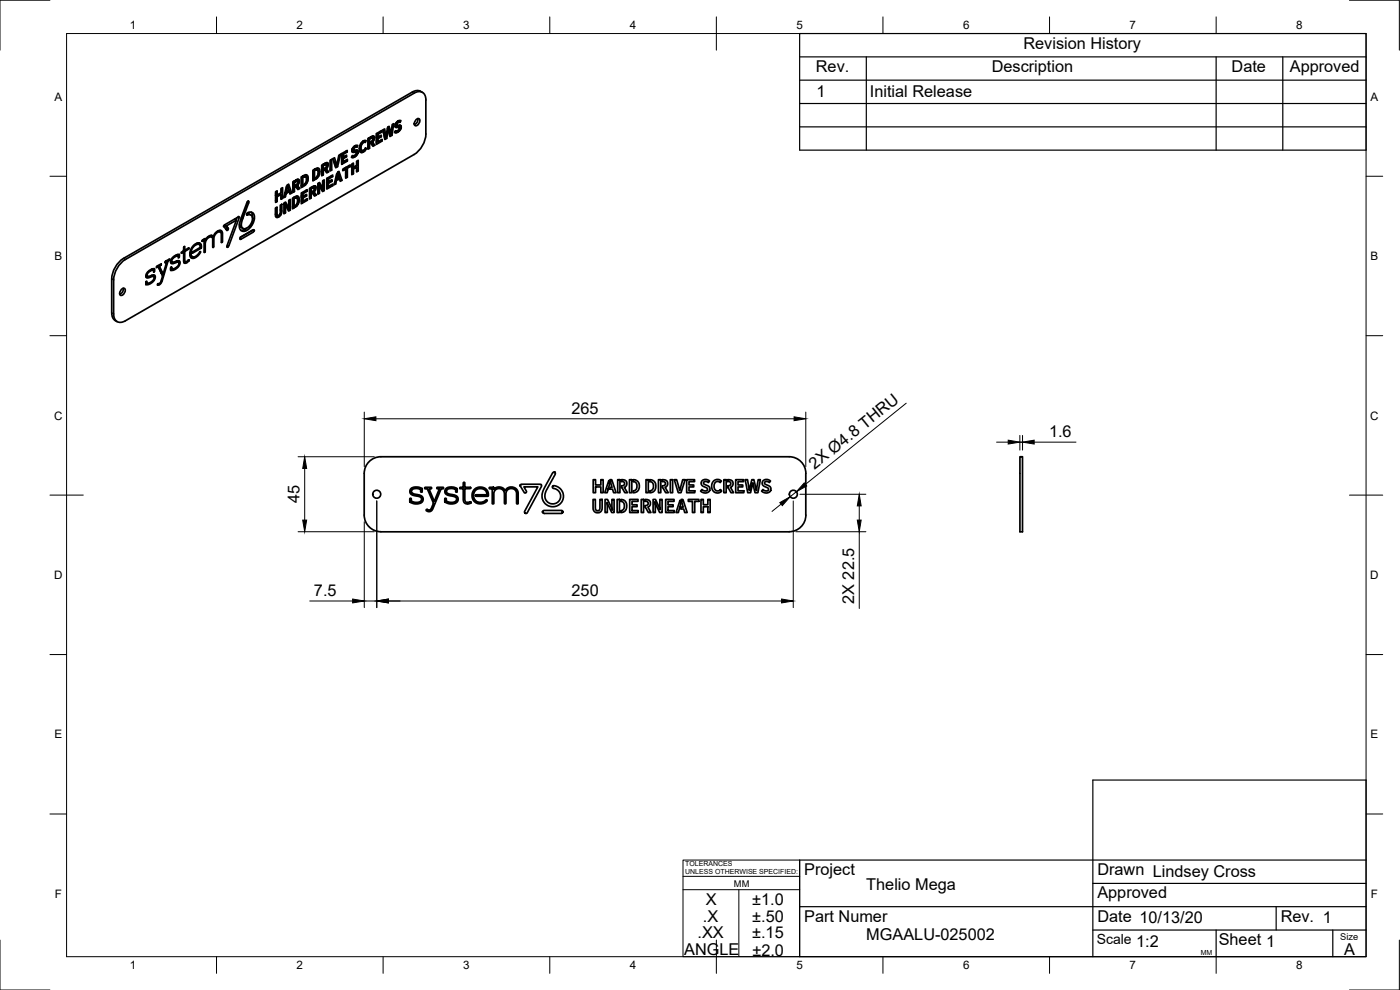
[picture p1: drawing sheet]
<svg xmlns="http://www.w3.org/2000/svg" width="420mm" height="297mm" viewBox="0 0 420 297" stroke-linecap="round" stroke-linejoin="round" font-family="sans-serif">
<!-- layer: Visible -->
<g fill="none" stroke="#000" stroke-width=".51">
<path d="M114.2 39.4l.4 .2M115 38.9l.2 1.3M115.1 39.8l.6 .4M116.1 39.4l.3 .2M116.4 38.1l.1 .7-.2-.1 .3 .1M116.4 39.6l-.3 1.9-.6 .4-.6-2.9 .5-.3 .4 2.4M116.4 39.6l.2-.8 .4 2.2 .6-.4 .6-3.5-.5 .3-.4 2.8-.5-2.3-.4 .2-.6 3M116.6 39l.5 .3M116.8 39.9l.5 .3M118.5 39.6l.4 .2M118.6 37.9h.7M118.6 38.1l.3 .2"/>
<path d="M118.7 37.2l.3 .2M118.8 36.9l.3 .2M118.9 39.3l.5 .4M118.9 36.8l.8-.6h.6l-.2 .5-.8 .2-.3 .6 1.2 .1 .2 .6-.7 1.2-1 .4h-.3l.3-.6 .8-.1 .4-.6-.1-.2h-.9l-.3-.3v-.5zM118.9 39.3l-.3 .2M119.1 37.6l-.5-.3 .5 .3M119.1 37.9l.7 .4M119.1 36.6l.4 .2M119.3 36.4l.5 .3M119.5 39.1l.3 .2M119.5 36.4l.6 .3M119.6 36.2l-.2 .2"/>
<path d="M119.8 38.2l.6 .3M119.8 37.6v.6M119.8 38.8l.3 .2M119.8 37.8l.6 .3M119.9 37.6l.5 .2M120.1 37.6l.1 .1M123.7 27.7l-86.6 49.8a7.8 7.8 0 0 0-3.6 6.2l.1 10.8a2.38 2.38 0 0 0 1.5 2M123.7 27.6l1.1-.4a2.22 2.22 0 0 1 2 .5M124.9 35.9a.61 .61 0 0 1 1-.1 1.47 1.47 0 0 1-1.3 1.9l-.2-.9zM125.4 35.6a1.71 1.71 0 0 1-1 1.8M127.8 30v10.2M127.8 30a2.16 2.16 0 0 0-1-2.3 2.16 2.16 0 0 0-2.5 .3l-86.7 49.9"/>
<path d="M82.7 57.5l.5-.3v1.3l1.1-.6v-1.3l.5-.3v3.2l-.5 .3v-1.4l-1.1 .6v1.5l-.5 .2zM82.7 58.7l.5 .3M82.7 58.3l.5 .2M83.1 58.4l-.4 .3M83.9 58.1l.4 .3M84.2 57.9v.4M84.3 59.2l.5 .3M85.3 58.8l.4 .2M85.5 57.8l.4 .2-.4-.2M85.9 56.4l.3 .2M86 55.8l.2 .8-.5 2.4-.5 .3zM86.2 55.5l.4-.2 .9 2.6-.5 .3-.2-.7-.6 .4 .1-.6 .4-.2z"/>
<path d="M86.3 55.5l.5 2.2M86.4 57.3l.4 .2M87 57.6l.5 .3M87.8 59.5l.5-.3v3.2l-.5 .3zM87.9 54.5l.5-.2v3.2l-.5 .2zM87.9 57.2l.5 .3M88.5 59l1-.1 .3 .8-.3 1.6-1 .9v-.4l.6-.6 .2-.8-.1-.8-.2-.2-.5 .1zM88.5 59.1l.6 .3M88.6 54.1l.7-.3 .5 .3v.7l-.5 .8 .6 1-.5 .3-.6-.9-.2 .1v-.5l.6-.5 .1-.6-.1-.2-.6 .3zM88.6 54.4l.2 .1M88.6 55.9l.2 .1M88.9 55.5l.5 .7-.3 .2"/>
<path d="M88.9 55.4l.4 .2M89.1 58.8l.1 .9M89.2 59.5l.6 .4M89.3 53.8l-.1 .6-.5-.3 .5 .2M89.3 54l.5 .4M89.3 54.8l.4 .2M89.4 56.2l.5 .4M89.5 53.8l.2 .2M90.4 53.1l.5-.3v3.2l-.5 .3zM90.4 55.7l.5 .3M90.4 57.9l1.8-1v.5l-1.3 .7v.8l1.1-.6v.5l-1.1 .6v1l1.3-.8v.5l-1.8 1zM90.4 59.1l.5 .3"/>
<path d="M90.4 58.7l.5 .2M90.5 57.9l.4 .2M90.8 58.9l-.4 .2M91.2 52.6l.9-.1 .4 .7-.4 1.7-.9 1v-.5l.6-.6 .2-.7-.1-.8-.2-.3-.5 .1zM91.2 52.7h.1M91.2 52.7l.6 .4M91.4 55.3l.3 .1M91.6 58.6l.4 .2M91.8 54.7l.3 .2M91.8 57.1l.4 .3M91.8 52.4l.1 .9M91.8 59.8l.4 .3"/>
<path d="M91.9 53.2l.6 .3M92 54l.4 .2M92.9 56.5l.5-.3v3.2l-.5 .3zM92.9 59.1l.5 .3M93.7 56.1l.6-.3 .5 .2v.8l-.5 .8 .7 .9-.6 .4-.7-.9v-.4l.5-.5 .1-.7-.6 .1zM93.7 57.9h.1M93.9 57.5l.5 .7-.3 .2M93.9 51.1l.5-.3v3.2l-.5 .3zM93.9 53.7l.5 .3M94 57.4l.3 .2M94.3 55.8l-.1 .5-.5-.3M94.3 56l.5 .3"/>
<path d="M94.3 56.8l.4 .2M94.4 58.2l.6 .3M94.4 55.8l.4 .1M94.7 50.6l.9-.1 .4 1-.4 1.4-.9 .9v-.4l.5-.6 .3-.9-.2-.8h-.6zM94.7 50.7h.1M94.7 50.7l.5 .3M94.9 53.2l.3 .2M95.3 50.4l.1 .9M95.3 52.7l.3 .2M95.4 55.1l.5-.3 1 1.9-.1-2.5 .5-.2v3.2l-.5 .3-1-2 .1 2.5-.5 .3zM95.4 55.3l.4 .2-.4-.2M95.4 57.7l.5 .3"/>
<path d="M95.4 51.1l.6 .4M95.5 52l.4 .2M95.6 54.9l.7 1.5 .6 .3M96.1 55.8l.5 .3M96.5 49.6l.5-.3v3.2l-.5 .3zM96.5 52.2l.5 .3M96.8 56.6l-.3 .4M96.8 56.8l.5 .4M97.3 49.1l.7-.3 .5 .3-.1 .8-.5 .7 .7 1-.5 .3-.6-.9-.2 .1v-.5l.6-.4 .1-.7-.7 .1zM97.3 49.4l.1 .1M97.3 50.9l.2 .1M97.5 50.5l.5 .8-.3 .1"/>
<path d="M97.6 50.4l.3 .2M97.9 48.8v.6l-.5-.3M97.9 49.1l.6 .3M98 49.9l.3 .2M98 51.3l.6 .3M98.1 53.5l1.7-1v.5l-1.2 .7v.9l1.1-.7v.5l-1.1 .6v1l1.3-.8v.5l-1.8 1zM98.1 55.7l.5 .3M98.1 54.7l.5 .3M98.1 54.3l.5 .3M98.1 48.8l.3 .2M98.1 53.5l.5 .2M98.4 54.5l-.3 .2"/>
<path d="M98.4 55.9l-.3 .2M99.1 48.1l.4-.3v3.2l-.4 .3zM99.1 50.7l.4 .3M99.2 54.2l.5 .2M99.4 52.8l.4 .2M99.5 55.4l.4 .3M99.9 47.6l.5-.3 .6 2.3 .7-3 .5-.3-.9 3.7-.5 .3zM100 47.6l.5 1.7 .5 .3M100.4 55l.4 .2M100.8 49.7l-.2 .1M100.8 49.7l.5 .3M100.8 49.5v.2"/>
<path d="M101 52.5l.3 .2M101.1 52l.2 .7-.5 2.5-.5 .3zM101.3 51.6l.4-.2 .9 2.7-.5 .3-.2-.7-.6 .3 .1-.5 .4-.2zM101.3 51.6l.7 2.3M101.4 52h.1M101.5 53.4l.4 .3M102.1 53.8l.5 .3M102.5 46.1l1.7-1v.5l-1.2 .7v.8l1-.5v.4l-1 .6v.9l1.2-.7v.5l-1.7 1zM102.5 48.3l.5 .2M102.5 47.3l.5 .3M102.5 46.8l.5 .3M102.6 46.1l.4 .2"/>
<path d="M102.9 50.8l2.2-1.3v.5l-.9 .4v2.8l-.5 .3v-2.8l-.8 .5zM102.9 47l-.4 .2M102.9 48.5l-.4 .2M103.3 50.5l.4 .2M103.6 46.8l.4 .2M103.7 50.3v.4M103.7 52.9l.5 .3M103.8 45.4l.4 .2M103.8 50.2l.4 .2M103.8 48.1l.4 .2M104.7 49.7l.4 .3M105.5 47.1l.4 .2"/>
<path d="M105.6 49.2l.5-.3v1.3l.9-.5v-1.3l.5-.3v3.2l-.5 .3v-1.4l-.9 .5v1.4l-.5 .3zM105.6 50.4l.5 .3M105.6 49.9l.5 .3M105.6 51.8l.5 .3M105.6 45.4h.7M105.7 44.8l.4 .2-.4-.2M105.7 45.6l.2 .1M105.7 44.6l.4 .3M105.9 44.4l.3 .1M105.9 46.8l.6 .3M105.9 50.1l-.3 .2M106 46.7l-.4 .2"/>
<path d="M106 44.2l.7-.5h.7l-.3 .5-.9 .3-.1 .4 1.2 .2 .2 .6-.8 1.2-1 .4-.2-.1 .2-.5 .7-.1 .6-.6-.2-.3-1.1-.1-.1-.6zM106.1 45.3l.6 .4M106.2 44l.3 .2M106.3 45.4l1.1 .6M106.5 46.6l.4 .2M106.6 43.8l.5 .4M106.6 49.9l.4 .3M106.6 43.7l-.2 .1 .4 .3M106.9 45l-.1 .7-.5-.3M106.9 46.2l.3 .2M106.9 45.3l.6 .3M106.9 49.7v.4"/>
<path d="M107 45l.4 .3M107 51l.5 .3M107.2 45.1h.1M107.8 44.5l.8 .7-.6 .3M107.9 44.1l.4 .3M108 44.8l.5 .3M108 43.6l.4 .2M108 45.5l.6 .3M108.2 43.2l.3 .2M108.5 42.8l.3 .2M108.5 45.3l.6 .3M108.5 42.7l.8-.6 .6 .1-.3 .5h-.5l-.6 .7-.2 .8 .2 .8 .4 .2 .8-.8 .3 .2-.6 .8-1 .4-.4-.4-.2-.9 .2-.9z"/>
<path d="M108.7 42.5l.4 .2M109.1 42.4l.5 .3M109.2 42.2l-.3 .2 .5 .3M109.2 45l.4 .2M109.7 44.5l.3 .1M110.4 41.6l.5-.3v3.2l-.5 .3zM110.4 44.2l.5 .3M111.2 41.1l.7-.3 .5 .3-.1 .8-.5 .7 .7 1-.6 .3-.6-.9-.1 .1v-.5l.6-.5 .1-.6-.3-.1-.4 .2zM111.2 41.5h.1M111.2 42.9l.1 .1M111.4 42.5l.5 .8-.3 .1M111.5 42.4l.3 .2"/>
<path d="M111.8 40.8v.6l-.5-.3 .4 .3M111.8 41.1l.6 .3M111.9 41.9l.3 .2M111.9 43.3l.6 .3M112 40.8l.3 .2M112.9 40.1l1.7-1v.5l-1.2 .7v.8l1-.5v.4l-1 .6v1l1.2-.7v.4l-1.7 1zM112.9 42.3l.5 .3M112.9 41.3l.5 .3M112.9 40.9l.5 .2M113 40.1l.4 .2M113.3 41l-.4 .2M113.3 42.5l-.4 .2"/>
<path d="M114 40.8l.4 .2M114.2 42.1l.4 .2M115.3 40.8l.5 .3M115.5 41.2l-.1 .1M115.5 41.2l.6 .3M115.6 40.9l-.1 .3M117.1 40.3l.5 .3M117.1 40.1l-.2 .3M127.8 40.2a7.8 7.8 0 0 1-3.5 6.2l-86.7 49.9a2.16 2.16 0 0 1-2.5 .2 2.16 2.16 0 0 1-1-2.3M37.6 77.8a7.8 7.8 0 0 0-3.5 6.2M47 80l1.4-.7-.5 .6 1.1 2.3 1-3.6-.5 .2v-.2l1.4-.8-.5 .6-1.9 6.2-.4 .7-.5 .2h-.4l.1-.3 .9-.5 .6-1.9-1.3-2.7-.5 .2zM47.1 79.9l.4 .2"/>
<path d="M47.4 79.7l1 2.2 .5 .3M47.5 79.7l.4 .1M49.7 78.4l.3 .2-.3-.2M49.8 78.4h-.1M50.1 78.2l.3 .2M50.8 77.8l.1 .1M51.2 78.4l.5 .3-.5 .1M51.8 77.3l1-.8 1-.2-.1 1h-.2v-.5l-.9 .2-.8 .7-.2 .8 .4 .2 1.7-.5 .3 .4v.5l-.8 1.3-1 .6-.9 .2 .1-1.1 .1 .6 .9-.2 1-.7 .3-.7-.2-.5-1.6 .5-.5-.1-.1-.9zM53 78.3h.1M53 76.5l.5 .3M53 78.3l.6 .4M53.3 76.4v.2"/>
<path d="M53.4 78.2l.1 .4M54.8 75.4l.3 .2M54.9 75.4v.1M55.1 74.9l.3 .2M55.1 75.3l.3 .1M55.1 78.3l.5 .3M55.2 74.9l-.1 .1M55.5 78.5l-.3 .1M55.5 78.5h.1M56.5 78l.2 .2M56.6 78l-.7 .5h-.4l-.1-3.1 1.1-.6 .1-.3-1.2 .6v-1.2l-.3 .3v1.1l-.6 .3-.1 .3 .7-.3 .1 3.1 .3 .3 .5-.2a.69 .69 0 0 0 .7-.9l-.1 .1M56.7 77.9v.1"/>
<path d="M57 76l.3 .1M57 76.5l.7 .5M57 75.8l.3 .1M57.9 77.1l-.7 .1M58.1 73.6l1-.6 .8-.1 .4 .4 .2 1-2.7 1.6v-.3l2.3-1.4v-.2l-.2-.6-.5-.1-1.4 .9-.7 1.4v.7l.4 .7 1-.1 1.3-1.4 .2 .1-1.3 1.5-1.2 .4-.6-.5-.1-1 .3-1.2zM59.1 73l.7 .3M59.7 72.9l.2 .5M60.7 72l.8-.4 .1 .5 .6-.9 .9-.5h.6l.3 .3 .7-1.2 .9-.6 .6-.1 .4 .3 .1 3.2-.3 .1v-2.8l-.4-.3h-.6l-.7 .6-.4 .8-.2 3.2h-.3v-2.5l-.2-.5-.7-.1-1 1-.3 .9v2.5l-.2 .3-.1-3.7-.6 .3zM60.9 71.9l.4 .2M61.1 71.8l.5 .3M61.3 71.9l-.1 .2M62.4 71l.3 .2"/>
<path d="M62.9 70.7l.6 .4M63.4 70.6l.6 .4M63.7 70.8l-.1 .4M65.5 69.2l.6 .4M66.1 69.1l.1 .6M67.4 67.5l4.1-2.4 .2 .1-3 8.5-.4 .4-.2-.4 2.9-7.7-3 1.8 .5 .8-.3 .5-1-1.1zM67.9 68.2l.6 .3M68 67.8l-.6-.3 .6 .7-.2 .5M68.1 74h.1M70.4 65.7l.6 .3M71.1 65.3l-.3 .7M71.9 67.2l.3 .9 .7 .4"/>
<path d="M72.1 71.2l3.8-2.2 .3 .1-.2 .5-3.8 2.2-.2-.1zM72.4 65.3l.5 .3M74 68.5l-.8 .5-1 .1M74.1 64.1l1.2 .4M74.2 60.6l.4 .3M74.2 60.6l.3-.2 .2 .4-2.2 5.8 .1 1.6 .5 .4 .9-.1 1-.8 .6-1.2 .1-1.6-.6-.5-1 .1-.1-.3 .3-.4 1-.2 .6 .3 .4 .9v1l-.5 1.4-.8 1.2-1.2 .9-.9 .1-.9-.7-.1-1.5zM75.4 63.7l.4 .7v1M75.5 69.2l-3.4 2.1M82.7 62.4l.4-.3v2.2l.2 .4h.2l.6-.9v-2.2l.5-.3-.2 2.9-.5 .7-.7 .4-.5-.4zM82.7 64.2l.6 .5-.6 .2M82.7 60.2l.5 .3M83.1 64.8l.5 .3"/>
<path d="M84 64.2l.3 .2M84.1 63l.5 .3M85.2 60.9l.5-.3 1 2v-2.5l.4-.3v3.2l-.5 .3-1-1.9 .1 2.5-.5 .2zM85.2 61.2l.4 .2-.4-.2M85.2 63.6l.5 .3M85.4 60.8l.7 1.4 .6 .4M85.9 61.7l.6 .3M86.6 62.5l-.3 .3M86.6 62.7l.5 .3M87.8 62.1l.5 .3M88.7 61.6l.4 .2M89.1 61.1l.4 .2"/>
<path d="M89.3 60.4l.4 .2M90.4 60.1l.5 .3M90.8 60.3l-.4 .2M34.1 84v10.2M36.5 86.8a.61 .61 0 0 1 1-.1 1.47 1.47 0 0 1-1.3 1.9l-.2-.9zM37 86.5a1.71 1.71 0 0 1-1.1 1.8M43.8 84.8l.3 .2-.3 .1M43.8 82.7l.5 .2-.5 .2M44.3 81.6l1.1-.8 1-.2-.2 1h-.1v-.6l-1 .3-.8 .8-.2 .7 .5 .2 1.6-.5 .3 .2 .1 .5-.3 .9-.7 .7-.9 .5-.9 .1 .1-1h.2v.6l.9-.2 .9-.7 .4-.7-.3-.5-1.6 .5-.5-.1-.1-.7zM45.5 82.6h.1M45.6 80.7l.5 .3M45.6 82.6l.5 .4"/>
<path d="M45.8 80.7v.2M46 82.5v.4M48.1 81.2l.5 .3M48.4 84.1l.3 .2M48.6 82.1v.2M51.2 80.5l.3 .2-.3 .1M114.3 137h122.5a5 5 0 0 1 5 5.1l.1 12.4a5 5 0 0 1-5.1 5M114.3 137a5 5 0 0 0-5 5v12.5a5 5 0 0 0 5 5M306.1 137h.8v22.6h-.8zM114.3 159.6h122.5M123.2 146.7l1.3-.6 1.3 .1 .9 .4-.2 1.1-.3-.2v-.6l-.9-.3-1.3 .1-.5 .6 .3 .7 2.2 .6 .7 .3 .3 1-.4 .9-1 .4h-1l-1.6-.6v-.9l.2-.2 .2 .1 .1 .8 1.2 .3 1.2-.1 .6-.8-.4-.7-2.8-.8-.3-.7zM127.5 146.3h2l-.1 .3-.6 .1 1.5 3.7 1.5-3.7-.6-.1-.1-.3 1.8-.1 .2 .2-.2 .3h-.5l-2.6 6.2-.8 .6-.7-.1-.4-.4 .2-.2 .6 .2 .5-.1 .9-1.9-1.9-4.3-.7-.1z"/>
<path d="M133.9 146.6l.6-.4 1-.1 1.7 .5-.1 1.1-.3-.2-.1-.6-.9-.3-1.3 .1-.5 .7 .4 .7 2.1 .5 .7 .4 .3 .9-.4 .9-1 .4h-1l-1.6-.6v-.9l.2-.2 .2 .1 .1 .8 1.2 .3 1.2-.1 .6-.7-.3-.8-2.2-.5-.8-.5-.2-.8zM141.2 150.5l.2 .2a.73 .73 0 0 1-1.1 .5l-.9-.3-.3-.7-.1-3.6-1-.1 .1-.3h.9l.1-1.4 .4 .1v1.3l1.7 .1-.2 .3h-1.5l.1 3.7 .5 .4 1-.1M142.3 146.9l.7-.5 .8-.3 1 .1 1 .5 .7 1.1v1.1h-3.7l.1-.5h3.2l-.1-.7-.5-.7-.7-.3-1-.1-.8 .3-.5 .5-.4 1.5 .5 1.1 .8 .6h1.4l1.2-.6 .2 .2-.2 .3-1 .6-1 .1-1.1-.3-.5-.4-.5-.6-.2-.9 .1-1.2zM146.9 146.3l1.2-.1 .1 .7 1-.7h1.2l.7 .4 .5 .6 .5-.6 .8-.4 .8-.1 .9 .3 .5 .5 .4 .8v3.4l-.5-.1v-3.1l-.6-1-1.3-.3-1.1 .8-.2 3.6-.2 .2-.2-.2-.1-3.4-.7-.8-1-.2-.8 .3-.5 .6-.1 3.5-.4 .2-.1-4.5h-.7zM156.2 145.5l.2-.2h5.8l.3 .3-4.3 8.2-.3 .3-.4-.2-.1-.5 4-7.3h-4.2l.8 1.4-.1 .3-.3 .1-1.4-2zM163 153.3l.2-.2h5.3l.4 .6-.5 .4h-5.1l-.4-.3zM165.9 141.8l.6-.1 .2 .5-2.8 5.1-.4 1.2 .2 1.2 .7 1 1.2 .5 1.2-.2 1.1-.8 .3-.9v-1.1l-.8-1.1-1.5-.7-.1-.4 .3-.3 1.3 .4 .9 .7 .6 1 .2 1.3-.4 1.3-.8 1-1.3 .6h-1.1l-1.1-.3-1.1-.9-.5-1-.1-1.3 .7-2.1zM178 149.8h.7v2.9l.2 .4 .4 .2 .6-.3 .1-.4v-2.8h.7v3l-.7 .9-1.2 .1-.7-.7zM178 143.9h.7v1.6h1.6v-1.6h.7v3.9h-.7v-1.7h-1.6v1.7h-.7zM181.6 149.8h.7l1.4 3.1-.1-3.1h.7v4h-.7l-1.4-3.1 .1 3.1h-.7zM182.7 144.2l.3 1-.8 2.6h-.7zM183 143.9h.6l1.3 3.9h-.8l-.3-1h-.8l.1-.6h.6z"/>
<path d="M185.2 149.8h.7v4h-.7zM185.4 143.9h.7v3.9h-.7zM186.3 149.9l1.3 .4 .4 .7 .1 .8-.1 .9-.4 .6-1.2 .5-.1-.6 .8-.3 .3-1.2-.3-.9-.8-.4zM186.5 143.9l1 .1 .5 .5 .1 1-.8 .7 1 1.6h-.8l-.8-1.5h-.2v-.5l.7-.2 .3-.5-.3-.5-.7-.1zM188.9 143.9h.7v3.9h-.7zM189 149.8h2.5v.6h-1.8v1.1h1.5v.5h-1.5v1.2h1.8v.6h-2.5zM190 143.9l1.4 .5 .5 1.3-.3 1.4-.5 .5-.8 .2h-.3v-.5l.9-.5 .3-1.2-.4-.8-.8-.3zM192.4 149.8h.7v4h-.7zM193.5 149.8l1.1 .2 .5 .5 .1 1-.8 .6 1 1.7h-.8l-.9-1.6h-.2v-.5l.6-.1 .4-.4-.1-.6-.9-.2zM193.9 143.9h.7v3.9h-.7zM195 143.9l1.3 .5 .5 1.3-.3 1.4-.5 .5-.7 .2h-.3v-.5l.9-.5 .2-1.2-.3-.8-.8-.3zM196 149.8h.7l1.4 3.1-.1-3.1h.7v4h-.7l-1.4-3.1 .1 3.1h-.7z"/>
<path d="M197.6 143.9h.7v3.9h-.7zM198.7 143.9l1 .1 .6 .5v1.1l-.7 .6 1 1.6h-.8l-.9-1.5h-.2v-.5l.8-.2 .2-.5-.2-.5-.8-.1zM199.8 149.8h2.5v.6h-1.8v1.1h1.5v.5h-1.5v1.2h1.9v.6h-2.6zM201.2 143.9h.7v3.9h-.7zM202.4 143.9h.7l.9 3.3 .9-3.3h.7l-1.2 3.9h-.8zM204.1 150.1l.2 1-.7 2.7h-.7zM204.4 149.8h.6l1.2 4h-.7l-.3-1.1h-.9l.1-.5h.6zM206.1 143.9h2.3v.6h-1.6v1h1.4v.6h-1.4v1.2h1.7v.5h-2.4zM206.6 149.8h3.1v.6h-1.2v3.4h-.7v-3.4h-1.2zM210.4 149.8h.7v1.6h1.3v-1.6h.7v4h-.7v-1.8h-1.3v1.8h-.7zM210.6 144.3l.6-.4h.8l.9 .4-.3 .5-1-.4-.5 .5 .2 .3 1.2 .6 .5 .5v.8l-.5 .6-1.3 .2-1-.6 .5-.4 .8 .4 .6-.1 .2-.3-.1-.4-1.6-.9-.2-.8zM214.1 144.4l1-.5h.8l.6 .4-.4 .5-.6-.4-.7 .2-.5 1.1 .3 1.2 .9 .4 .7-.4 .4 .4-.4 .4-1.2 .2-.7-.3-.4-.5-.3-1.6z"/>
<path d="M217.2 143.9h.7v3.9h-.7zM218.3 143.9l1 .1 .6 .5 .1 1-.8 .7 1 1.6h-.8l-.9-1.5h-.2v-.5l.8-.2 .2-.5-.2-.5-.8-.1zM220.8 143.9h2.4v.6h-1.7v1h1.4v.6h-1.4v1.2h1.7v.5h-2.4zM223.6 143.9h.7l.6 3.3 .7-3.3h.7l.7 3.3 .5-3.3h.7l-.7 3.9h-.9l-.7-2.9-.6 2.9h-.9zM228.9 144.3l.6-.4h.8l.9 .4-.3 .5-1-.4-.5 .5 .2 .3 1.2 .6 .5 .5v.8l-.5 .6-1.3 .2-.9-.6 .4-.4 .8 .4 .6-.1 .3-.3-.2-.4-1.6-.9-.2-.8z"/>
<circle cx="113.1" cy="148.3" r="1.2"/>
<circle cx="238.1" cy="148.3" r="1.2"/>
</g>
<g fill="#000" stroke="#000" stroke-width=".3">
<circle cx="85.9" cy="58" r=".24"/>
<circle cx="86.3" cy="55.9" r=".24"/>
<circle cx="95.8" cy="55.5" r=".24"/>
<circle cx="115.8" cy="41.1" r=".24"/>
<circle cx="56.6" cy="74.5" r=".24"/>
<circle cx="67.2" cy="67.9" r=".24"/>
<circle cx="68.3" cy="74.1" r=".24"/>
<circle cx="71.6" cy="65.1" r=".24"/>
<circle cx="74.5" cy="60.4" r=".24"/>
<circle cx="76.2" cy="69.2" r=".24"/>
<circle cx="85.6" cy="61.4" r=".24"/>
<circle cx="86.7" cy="62.6" r=".24"/>
<circle cx="141.2" cy="146.4" r=".24"/>
<circle cx="156.1" cy="145.7" r=".24"/>
<circle cx="162.9" cy="153.6" r=".24"/>
<circle cx="166.5" cy="141.7" r=".24"/>
<circle cx="168.9" cy="153.6" r=".24"/>
<circle cx="182.5" cy="146.8" r=".24"/>
<circle cx="183.2" cy="144.4" r=".24"/>
<circle cx="183.7" cy="152.9" r=".24"/>
<circle cx="196.6" cy="150.7" r=".24"/>
<circle cx="204.6" cy="150.4" r=".24"/>
</g>
<!-- layer: Visible Narrow -->
<g fill="none" stroke="#000" stroke-width=".3">
<path d="M116.2 39l.3 .2M116.7 39.5l.5 .3M118.6 38l.5 .3M118.9 37.9l.6 .3M123.7 27.7l.6 .3M85.7 56.9l.4 .2M93.7 56.4l.1 .1M95.4 55.8l.4 .3M95.4 56.3l.5 .3M100.2 48.4l.6 .3M100.4 48.8l.5 .4M100.6 54l.4 .2"/>
<path d="M100.7 53.5l.4 .2M100.8 53l.4 .2M105.6 45.4l.6 .3M106 45.4l.5 .3M115.2 40.3l.5 .3M37.1 77.5l.5 .4M47.1 79.9l.4 .2M47.5 79.7l.4 .2M47.6 79.6l.3 .2M47.9 79.4l.3 .2M48.2 79.2l.2 .1M49.5 78.7l.2 .1"/>
<path d="M49.7 78.4l.3 .2M50.1 78.2l.3 .1M50.5 78l.3 .2M51.2 78.2l.4 .2M52.2 78.6l.4 .3M52.3 76.9l.3 .1M52.9 78.4l.5 .2M53.5 78.5l.5 .3M53.5 77.2l.2 .1M53.5 76.9l.3 .2M53.6 76.3l.2 .1M54.4 75.9l.1 .1"/>
<path d="M55.1 77.7l.3 .2M55.3 74h.1M55.5 78.5l.5 .3M56.2 74.7l.3 .1M56.4 78.2l.3 .1M56.5 74.5h.1M57 75.8l.3 .2M57.7 75.8l.2 .1M58.3 77.1l.4 .2M58.4 73.3l.3 .2M59.2 73l.6 .3M59.9 75.6l.3 .1"/>
<path d="M60 74.3l.3 .2M60 72.9v.1M60 75.5l.2 .1M60.1 74l.4 .2M60.6 72.3l.2 .1M61.3 75.7h.1M61.3 75.6l.2 .1M61.3 75.3l.3 .2M61.3 73l.3 .2M61.5 71.6l.1 .1M63.8 71.5l.4 .2M63.8 74.1l.2 .1"/>
<path d="M63.8 73.8l.4 .1M65 69.5l.3 .2M66.4 69.9l.4 .2M66.4 72.7l.1 .1M66.4 72.6l.3 .1M66.4 72.3l.4 .2M67.8 68.7l.6 .3M67.9 68.9l.3 .2M68 68.4l.5 .3M68.1 73.8l.3 .2M68.2 73.4l.5 .3M71.2 65.2l.5 .3"/>
<path d="M71.9 67.4l.6 .4M72 71.6l.3 .2M72.2 68.1l.5 .3M72.5 65l.5 .2M73.2 69l.5 .3M73.3 68.9l.6 .3M73.5 68.8l.6 .3M74 64.4l.3 .1M74 64.3l.4 .2M74.3 60.5l.4 .3M75 67.6l.4 .3M75.4 69.4l.5 .3"/>
<path d="M75.4 63.7l.5 .3M75.8 65.3l.5 .4M75.9 69l.3 .2-.3-.2M82.7 63.9l.4 .2M85.2 61.7l.5 .2M85.2 62.2l.5 .3M33.5 83.7l.6 .3M33.5 93.9l.6 .3M43.8 84.8l.3 .2M43.8 85.4h.1M43.8 82.5l.3 .1M43.9 84.4l.2 .1"/>
<path d="M44.7 82.9l.4 .2M44.8 84.9l.3 .2M44.8 81.1l.3 .2M45.5 82.6l.5 .3M45.7 84.3l.3 .1M46 82.8l.6 .3M46.1 81.5l.1 .1M46.1 81.1l.3 .2M46.2 80.6l.2 .1M46.9 80.2l.2 .1M47.3 85.5h.1M47.4 85.1l.5 .3"/>
<path d="M51.2 80.5l.3 .2M51.2 81.1l.1 .1M51.4 80.1l.1 .1M52.2 80.6l.4 .2M53.2 80l.2 .2"/>
</g>
<!-- layer: Border -->
<g fill="none" stroke="#000" stroke-width=".3">
<path d="M15 .1h-15v15M20 10.1h390v276.9h-390zM65 5.1v5M115 5.1v5M165 5.1v5M215 5.1v10M265 5.1v5M315 5.1v5M365 5.1v5M405 .1h15v15M15 52.9h5M410 52.9h5"/>
<path d="M15 100.7h5M410 100.7h5M15 148.6h10M405 148.6h10M15 196.4h5M410 196.4h5M15 244.2h5M410 244.2h5M0 282.1v14.9h15M65 287v5M115 287v5M165 287v5"/>
<path d="M215 282.1v9.9M265 287v5M315 287v5M365 287v5M420 282.1v14.9h-15"/>
</g>
<!-- layer: TitleBlock -->
<g fill="none" stroke="#000" stroke-width=".36">
<path d="M240 10.1h170v34.9h-170zM240 17.1h170M260 17.1v27.9M365 17.1v27.9M385 17.1v27.9M240 38.1h170M240 31.1h170M240 24.1h170M410 258h-170v29h170v-53h-82v53M240 272h170M328 279h82M328 265.1h82"/>
<path d="M365 279v8M383 272v7M400 279v8"/>
</g>
<path d="M205 258h35v29h-35zM205 262.9h35M205 266.9h35M221.7 266.9v20" fill="none" stroke="#000" stroke-width=".3"/>
<!-- layer: Dimensions -->
<g fill="none" stroke="#000" stroke-width=".3">
<path d="M89.5 137h22.8M109.3 123.6v16.4M112.8 125.7h125.5M241.8 123.6v16.4M272 121l-30.3 24.3M299.1 132.7h3.5M306.1 130.6v4.5M306.1 132.7h.8M306.9 130.6v4.5M310.4 132.7h12.5M89.5 159.5h22.8M91.4 140.6v15.4"/>
<path d="M109.3 156.6v25.7M113.1 150.3v32M234.4 151.2l-2.7 2.2M238.1 150.3v32M238.8 159.5h21.1M239 147.5l-1.9 1.5M240.1 148.3h19.8M257.9 151.8v4.2M257.9 159.5v23.1M93 180.3h12.8M109.3 180.3h3.8M116.6 180.3h118"/>
</g>
<g fill="#000" stroke="#000" stroke-width=".3">
<path d="M109.3 125.7l3.5-.6v1.1zM238.3 125.1l3.5 .6-3.5 .5zM302.6 132.1l3.5 .6-3.5 .5zM306.9 132.7l3.5-.6v1.1zM91.4 137l.6 3.6h-1.2zM90.8 156h1.2l-.6 3.5zM234 150.8l3.1-1.8-2.3 2.7zM241.4 144.9l.7 .9-3.1 1.7zM257.9 148.3l.5 3.5h-1.1zM257.3 156h1.1l-.5 3.5zM105.8 179.7l3.5 .6-3.5 .6zM113.1 180.3l3.5-.6v1.2z"/>
<path d="M234.6 179.7l3.5 .6-3.5 .6z"/>
</g>
<g font-size="4.9">
<text x="307.1" y="14.6">Revision History</text>
<text x="244.9" y="21.6">Rev.</text>
<text x="297.6" y="21.6">Description</text>
<text x="369.6" y="21.6">Date</text>
<text x="387.1" y="21.6">Approved</text>
<text x="245" y="29.1">1</text>
<text x="261.1" y="29.1">Initial Release</text>
<text x="171.5" y="124.1">265</text>
<text x="314.8" y="131.1">1.6</text>
<text x="244.5" y="141" transform="rotate(-39 244.5 141)">2X Ø4.8 THRU</text>
<text x="89.9" y="150.9" transform="rotate(-90 89.9 150.9)">45</text>
<text x="94.2" y="178.8">7.5</text>
<text x="171.5" y="178.8">250</text>
<text x="256.3" y="181.2" transform="rotate(-90 256.3 181.2)">2X 22.5</text>
<text x="241.3" y="262.6">Project</text>
<text x="329.3" y="262.6">Drawn Lindsey Cross</text>
<text x="260" y="267">Thelio Mega</text>
<text x="329.3" y="269.5">Approved</text>
<text x="211.9" y="271.6">X</text>
<text x="225.8" y="271.6">±1.0</text>
<text x="209.3" y="281.5">.XX</text>
<text x="211" y="276.5">.X</text>
<text x="225.7" y="281.6">±.15</text>
<text x="225.8" y="276.6">±.50</text>
<text x="241.3" y="276.5">Part Numer</text>
<text x="329.3" y="276.5">Date 10/13/20</text>
<text x="384.3" y="276.5">Rev. 1</text>
<text x="205.3" y="286.6">ANGLE</text>
<text x="225.8" y="286.7">±2.0</text>
<text x="260" y="282.1">MGAALU-025002</text>
<text x="341" y="284">1:2</text>
<text x="365.8" y="283.6">Sheet 1</text>
<text x="403.4" y="286.5">A</text>
</g>
<text font-size="4.2" x="329.1" y="283.1">Scale</text>
<g font-size="3.5">
<text x="39" y="8.8">1</text>
<text x="89" y="8.8">2</text>
<text x="139" y="8.8">3</text>
<text x="189" y="8.8">4</text>
<text x="239" y="8.8">5</text>
<text x="289" y="8.8">6</text>
<text x="339" y="8.8">7</text>
<text x="389" y="8.8">8</text>
<text x="16.3" y="30.2">A</text>
<text x="411.3" y="30.2">A</text>
<text x="16.3" y="78">B</text>
<text x="411.3" y="78">B</text>
<text x="16.2" y="125.9">C</text>
<text x="411.2" y="125.9">C</text>
<text x="16.2" y="173.7">D</text>
<text x="411.2" y="173.7">D</text>
<text x="16.3" y="221.6">E</text>
<text x="411.3" y="221.6">E</text>
<text x="16.4" y="269.4">F</text>
<text x="411.4" y="269.4">F</text>
<text x="39" y="290.8">1</text>
<text x="89" y="290.8">2</text>
<text x="139" y="290.8">3</text>
<text x="189" y="290.8">4</text>
<text x="239" y="290.8">5</text>
<text x="289" y="290.8">6</text>
<text x="339" y="290.8">7</text>
<text x="389" y="290.8">8</text>
</g>
<g font-size="2.8">
<text x="220.3" y="266.1">MM</text>
<text x="402.3" y="282.1">Size</text>
</g>
<g font-size="2.1">
<text x="205.6" y="259.8">TOLERANCES</text>
<text x="205.6" y="262.3">UNLESS OTHERWISE SPECIFIED:</text>
<text x="360.4" y="286.5">MM</text>
</g>
</svg>
